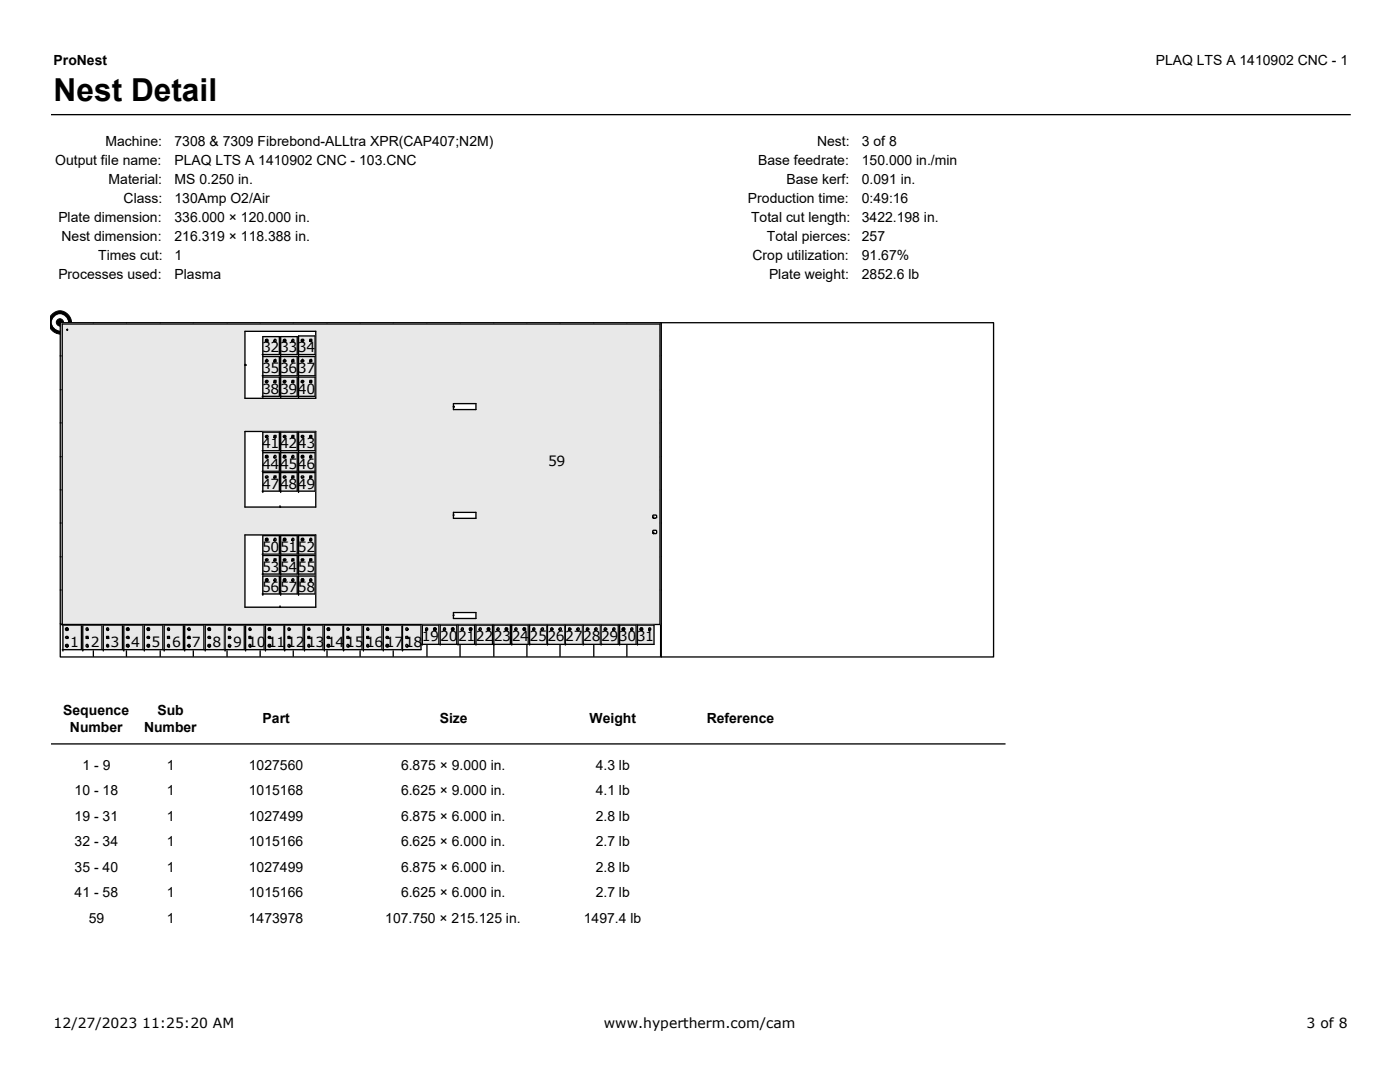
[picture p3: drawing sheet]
<svg xmlns="http://www.w3.org/2000/svg" width="279mm" height="216mm" viewBox="0 0 279 216" stroke-linecap="round" stroke-linejoin="round" font-family="sans-serif">
<path d="M10.2 22.9h259.4" fill="none" stroke="#000" stroke-width=".26"/>
<g fill="#000" stroke="#000" stroke-width=".2">
<path d="M10.4 62.7a2.28 2.28 0 0 1 3.2 0 2.28 2.28 0 0 1 0 3.2 2.28 2.28 0 0 1-3.2 0l-.3-.5v-2.2z" fill-rule="evenodd"/>
<circle cx="12" cy="64.3" r=".72"/>
</g>
<circle cx="12" cy="64.3" r="1.5" fill="#fff" stroke="#fff" stroke-width=".2"/>
<path d="M12 64.4h186.3v66.7h-186.3z" fill-rule="evenodd" fill="#fff" stroke="#000" stroke-width=".26"/>
<g fill="none" stroke="#000" stroke-width=".26">
<path d="M12 71h.3M12 77.8h.3M13.3 65.7l.2 .1zM13.5 65.7l-.2 .1h.2M13.5 65.8h.1M18.6 64.5v.2M25.2 64.5v.2M32 64.5v.2M38.6 64.5v.2M45.3 64.5v.2M48.9 72.9v-.2l.2 .2M48.9 72.9h.1"/>
<path d="M48.9 66.1h14.1v13.4h-14.1zM51.9 64.5v.2M52.3 79.1h3.5v-3.9h-3.4v4.1M52.3 70.7h3.5v-3.5h-3.4v3.8M52.3 75h3.5v-3.9h-3.4v4M53 67.8l.2-.1a.28 .28 0 0 1 .3 .3 .28 .28 0 0 1-.4 .2zM53.1 75.9l.4 .1-.3 .4-.2-.2zM53.1 76.3h.1M53.1 72.2h.1M53.1 68.1h.1M53.2 76.2h-.2l.1 .1M53.2 71.9l-.2 .2 .1 .1"/>
<path d="M53.2 68l-.2 .1h.1M54.7 76.3h.1M54.7 71.8l.3-.1 .1 .1v.4h-.4zM54.7 72.2h.1M54.7 68.1h.1M54.8 76.2l-.1 .1M54.8 71.9h-.1v.3M54.8 68l-.1 .1M55.9 79.1h3.4v-3.9h-3.3v4.1M55.9 70.7h3.4v-3.5h-3.3v3.8M55.9 75h3.4v-3.9h-3.3v4M56.7 75.9l.4 .1-.3 .4-.3-.2z"/>
<path d="M56.7 76.3h.1M56.7 72.2h.1M56.7 67.7h.1a.28 .28 0 0 1 .3 .3 .28 .28 0 0 1-.4 .2l-.2-.1zM56.7 68.1h.1M56.8 76.2h-.3l.2 .1M56.8 71.9l-.3 .2 .2 .1M56.8 68l-.3 .1h.2M58.3 76.3h.1M58.3 71.8l.2-.1 .2 .5h-.4zM58.3 72.2h.1M58.3 68.1h.1M58.4 76.2l-.1 .1"/>
<path d="M58.4 71.9h-.1v.3M58.4 68l-.1 .1M58.5 64.5v.2M59.5 70.7h3.4v-3.7h-3.3v4M59.5 75h3.4v-3.9h-3.3v4M59.5 79.1h3.4v-3.9h-3.3v4.1M60.1 76l.4-.1 .1 .3-.2 .2zM60.1 67.8l.4-.1 .1 .3-.2 .2zM60.2 76.3h.1M60.2 72.2h.1M60.2 68.1h.1M60.4 76.2l-.3 .1h.1"/>
<path d="M60.4 71.9l-.3 .2 .1 .1M60.4 68l-.2 .1M61.8 76.3h.2M61.8 71.8l.3-.1 .1 .1v.4h-.4zM61.8 72.2h.2M61.8 68.1h.2M62 76.2l-.2 .1M62 71.9h-.2v.3M62 68l-.2 .1M65.3 64.5v.2M71.9 64.5v.2M78.5 64.5v.2"/>
<path d="M85.2 64.5v.2M91.8 64.5v.2M98.6 64.5v.2M105.2 64.5v.2M111.8 64.5v.2M118.5 64.5v.2M125.1 64.5v.2M131.7 71h.1M131.7 77.8h.1M131.8 64.5v66.5M132 64.4v66.7M12 84.4h.3"/>
<path d="M12 91.1h.3M12 97.7h.3M48.9 86.1h14.1v15.1h-14.1zM52.3 89.9h3.5v-3.7h-3.4v4M52.3 94h3.5v-3.7h-3.4v3.9M52.3 98h3.5v-3.7h-3.4v4M53.1 86.9l.4 .1-.3 .4-.2-.2zM53.1 87.3h.1M53.1 90.9h.1a.28 .28 0 0 1 .3 .3 .28 .28 0 0 1-.4 .2l-.1-.1zM53.1 91.3v.1M53.1 95l.4 .1-.1 .3-.4-.2zM53.1 95.4h.1"/>
<path d="M53.2 87.2h-.2l.1 .1M53.2 91.1l-.2 .2h.1M53.2 95.2h-.2l.1 .2M54.7 87.3h.1M54.7 91.3l.1 .1M54.7 95.4h.1M54.8 87.2l-.1 .1M54.8 91.1l-.1 .2M54.8 95.2l-.1 .2M55.9 89.9h3.4v-3.7h-3.3v4M55.9 94h3.4v-3.7h-3.3v3.9M55.9 98h3.4v-3.7h-3.3v4"/>
<path d="M56.7 86.9l.4 .1-.3 .4-.3-.2zM56.7 87.3h.1M56.7 90.9h.1a.28 .28 0 0 1 .3 .3 .28 .28 0 0 1-.4 .2l-.2-.1zM56.7 91.3v.1M56.7 95l.4 .1-.2 .3-.4-.2zM56.7 95.4h.1M56.8 87.2h-.3l.2 .1M56.8 91.1l-.3 .2h.2M56.8 95.2h-.3l.2 .2M58.3 87.3h.1M58.3 91.3l.1 .1M58.3 95.4h.1"/>
<path d="M58.4 87.2l-.1 .1M58.4 91.1l-.1 .2M58.4 95.2l-.1 .2M59.5 89.9h3.4v-3.7h-3.3v4M59.5 94h3.4v-3.7h-3.3v3.9M59.5 98h3.4v-3.7h-3.3v4M60.1 87l.4-.1 .1 .3-.2 .2zM60.2 87.3h.1M60.2 90.9h.2a.28 .28 0 0 1 .2 .3 .28 .28 0 0 1-.4 .2l-.1-.1zM60.2 91.3v.1M60.2 95l.4 .1-.1 .3-.4-.2zM60.2 95.4h.1"/>
<path d="M60.4 87.2l-.2 .1M60.4 91.1l-.2 .2M60.4 95.2l-.2 .2M61.8 87.3h.2M61.8 91.3l.2 .1M61.8 95.4h.2M62 87.2l-.2 .1M62 91.1l-.2 .2M62 95.2l-.2 .2M90.5 81.2v-.1l.1 .1M90.5 81.2h.1M90.5 80.5h4.5v1.2h-4.5z"/>
<path d="M131.7 84.4h.1M131.7 91.1h.1M131.7 97.7h.1M12 104.4h.3M12 111.1h.3M12 117.7h.3M48.9 106.7h14.1v14.5h-14.1zM52.3 110.6h3.5v-3.7h-3.4v3.8M52.3 114.5h3.5v-3.7h-3.4v4M52.3 118.5h3.5v-3.6h-3.4v3.9M53 107.5l.2-.1a.28 .28 0 0 1 .3 .3 .28 .28 0 0 1-.4 .2zM53 111.6l.4-.1 .1 .3-.4 .1z"/>
<path d="M53 115.6l.2-.1a.28 .28 0 0 1 .3 .3 .28 .28 0 0 1-.4 .2zM53.1 107.8v.1M53.1 111.9h.1M53.1 115.9v.1M53.2 107.7l-.2 .1h.1M53.2 111.8l-.1-.2-.1 .2 .1 .1M53.2 115.7l-.2 .2h.1M54.7 107.8l.1 .1M54.7 111.9h.1M54.7 115.9l.1 .1M54.8 107.7l-.1 .1M54.8 111.8v-.2l-.1 .3"/>
<path d="M54.8 115.7l-.1 .2M55.9 100.9v.3M55.9 110.6h3.4v-3.7h-3.3v3.8M55.9 114.5h3.4v-3.7h-3.3v4M55.9 118.5h3.4v-3.6h-3.3v3.9M56.7 107.4h.1a.28 .28 0 0 1 .3 .3 .28 .28 0 0 1-.4 .2l-.2-.1zM56.7 107.8v.1M56.7 111.5l.4 .1-.2 .3-.4-.1zM56.7 111.9h.1M56.7 115.5h.1a.28 .28 0 0 1 .3 .3 .28 .28 0 0 1-.4 .2l-.2-.1zM56.7 115.9v.1M56.8 107.7l-.3 .1h.2"/>
<path d="M56.8 111.8l-.1-.2-.2 .2 .2 .1M56.8 115.7l-.3 .2h.2M58.3 107.8l.1 .1M58.3 111.9h.1M58.3 115.9l.1 .1M58.4 107.7l-.1 .1M58.4 111.8v-.2l-.1 .3M58.4 115.7l-.1 .2M59.5 110.6h3.4v-3.7h-3.3v3.8M59.5 114.5h3.4v-3.7h-3.3v4M59.5 118.5h3.4v-3.6h-3.3v3.9M60.1 107.5l.3-.1a.28 .28 0 0 1 .2 .3 .28 .28 0 0 1-.4 .2z"/>
<path d="M60.1 111.6l.4-.1 .1 .3-.4 .1zM60.1 115.6l.3-.1a.28 .28 0 0 1 .2 .3 .28 .28 0 0 1-.4 .2zM60.2 107.8v.1M60.2 111.9h.1M60.2 115.9v.1M60.4 107.7l-.2 .1M60.4 111.8l-.2-.2v.3M60.4 115.7l-.2 .2M61.8 107.8l.2 .1M61.8 111.9h.2M61.8 115.9l.2 .1M62 107.7l-.2 .1"/>
<path d="M62 111.8v-.2l-.2 .3M62 115.7l-.2 .2M90.5 102.8h.1M90.5 102.2h4.5v1.2h-4.5zM130.4 102.8h.5l.1 .1a.41 .41 0 0 1-.3 .5 .41 .41 0 0 1-.4-.5zM130.4 103.3v.1M130.4 105.8h.5l.1 .1a.45 .45 0 0 1-.2 .6 .45 .45 0 0 1-.5-.2zM130.4 106.5h.1M130.5 103.2l-.1 .1M130.5 106.2h-.1v.3M131.7 104.4h.1M131.7 111.1h.1"/>
<path d="M131.7 117.7h.1M12 124.5h.3M12.3 124.6h119.4v-59.9h-119.3v60M12.4 129.6h3.9v-4.9h-3.7v5.2M13.2 125.3h.1a.28 .28 0 0 1 .3 .3 .28 .28 0 0 1-.4 .2l-.1-.1zM13.2 128.6h.1a.28 .28 0 0 1 .3 .3 .28 .28 0 0 1-.4 .2l-.1-.1zM13.3 125.5l.2 .3v-.1M13.3 127.3l.2 .1M13.3 128.8v.3l.2-.1M13.5 125.7h.1M13.5 129h.1M13.6 127.3l-.1 .1"/>
<path d="M16.5 129.6h.1M16.5 129.6h3.8v-4.9h-3.8v5.2M17.4 125.5v.3l.2-.1M17.4 127.3l.2 .1M17.4 128.8v.3l.2-.1M17.6 125.7h.1M17.6 127.3v.1M17.6 129h.1M18.6 129.8v1.2M20.5 129.6h3.9v-4.9h-3.8v5.2M21.3 125.4l.1-.1 .3 .1-.2 .4-.2-.1zM21.3 128.7l.1-.1 .3 .1-.2 .4-.2-.1z"/>
<path d="M21.5 125.5h-.1l.1 .3 .2-.1M21.5 127.3l-.1 .1h.3M21.5 128.8l-.1 .2 .1 .1 .2-.1M21.7 125.7h.1M21.7 127.3v.1M21.7 129h.1M24.6 129.6h3.9v-4.9h-3.8v5.2M25.2 128.7l.3-.1a.28 .28 0 0 1 .3 .3 .28 .28 0 0 1-.4 .2zM25.2 129.8v1.2M25.4 125.3h.1a.28 .28 0 0 1 .3 .3 .28 .28 0 0 1-.4 .2l-.2-.1zM25.5 125.5l.1 .3v-.1M25.5 127.3l.1 .1"/>
<path d="M25.5 128.8l.1 .3v-.1M25.6 125.7h.2M25.6 129h.2M25.8 127.3l-.2 .1M28.7 129.6h3.8v-4.9h-3.7v5.2M29.5 125.3h.1a.28 .28 0 0 1 .3 .3 .28 .28 0 0 1-.4 .2l-.2-.1zM29.5 128.6h.1a.28 .28 0 0 1 .3 .3 .28 .28 0 0 1-.4 .2l-.2-.1zM29.6 125.5l.1 .3v-.1M29.6 127.3l.1 .1M29.6 128.8v.3l.1-.1M29.7 125.7h.1M29.7 127.3v.1"/>
<path d="M29.7 129h.1M32 129.8v1.2M32.6 129.6h4v-4.9h-3.8v5.2M33.7 125.5v.3l.1-.1M33.7 127.3l.1 .1M33.7 128.8v.3l.1-.1M33.8 125.7h.1M33.8 127.3v.1M33.8 129h.1M36.7 129.6h4v-4.9h-3.8v5.2M37.5 127h.4v.4h-.4l-.1-.1zM37.7 125.5l.1 .3 .1-.1"/>
<path d="M37.7 127.3v.1h.2M37.7 128.8l.1 .3 .1-.1M37.9 125.7h.1M37.9 127.3v.1M37.9 129h.1M38.6 129.8v1.2M40.8 129.6h4v-4.9h-3.8v5.2M41.5 125.4l.2-.1a.28 .28 0 0 1 .3 .3 .28 .28 0 0 1-.4 .2zM41.5 128.7l.2-.1a.28 .28 0 0 1 .3 .3 .28 .28 0 0 1-.4 .2zM41.7 125.5l.2 .3v-.1M41.7 127.3l.2 .1M41.7 128.8v.3l.2-.1"/>
<path d="M41.9 125.7h.1M41.9 129h.1M42 127.3l-.1 .1M44.9 129.6h.1M44.9 129.6h3.9v-4.9h-3.9v5.2M45.3 129.8v1.2M45.7 125.3l.4 .2-.3 .3-.2-.1zM45.7 128.6l.4 .2-.3 .3-.2-.1zM45.8 125.5v.3l.2-.1M45.8 127.3l.2 .1M45.8 128.8v.3l.2-.1M46 125.7h.1"/>
<path d="M46 127.3v.1M46 129h.1M48.9 129.6h3.8v-4.9h-3.7v5.2M49.9 125.5l-.1 .2 .1 .1 .2-.1M49.9 127.3l-.1 .1h.3M49.9 128.8l-.1 .2 .1 .1 .2-.1M50.1 125.7h.1M50.1 127.3v.1M50.1 129h.1M51.9 129.8v1.2M52.8 129.6h3.9v-4.9h-3.7v5.2M53.5 125.4l.3-.1a.28 .28 0 0 1 .2 .3 .28 .28 0 0 1-.4 .2z"/>
<path d="M53.6 128.6h.2a.28 .28 0 0 1 .2 .3 .28 .28 0 0 1-.4 .2l-.1-.1zM53.8 125.5l.1 .2M53.8 127.3l.1 .1M53.8 128.8l.1 .3v-.1M53.9 125.7h.1M53.9 129h.1M54 127.3l-.1 .1M55.9 120.9v.3M56.8 129.6h.1M56.8 129.6h3.7v-4.9h-3.7v5.2M57.5 125.4l.2-.1 .3 .2-.4 .3zM57.6 128.6l.4 .2-.3 .3-.2-.1z"/>
<path d="M57.7 125.5l.2 .2M57.7 127.3l.2 .1M57.7 128.8v.3l.2-.1M57.9 125.7h.1M57.9 127.3v.1M57.9 129h.1M58.5 129.8v1.2M60.6 129.6h3.9v-4.9h-3.7v5.2M61.4 125.4l.2-.1 .2 .1-.1 .4-.3-.1zM61.6 128.6l.2 .1-.1 .4-.3-.1zM61.7 125.5l-.1 .2h.2M61.7 127.3l-.1 .1h.2"/>
<path d="M61.7 128.8l-.1 .2 .1 .1 .1-.1M61.8 125.7h.1M61.8 127.3v.1M61.8 129h.1M64.6 129.6h3.8v-4.9h-3.7v5.2M65.3 129.8v1.2M65.4 125.3h.1a.28 .28 0 0 1 .3 .3 .28 .28 0 0 1-.4 .2l-.1-.1zM65.4 128.6h.1a.28 .28 0 0 1 .3 .3 .28 .28 0 0 1-.4 .2l-.1-.1zM65.5 125.5l.2 .2M65.5 127.3l.2 .1M65.5 128.8l.2 .3v-.1M65.7 125.7h.1"/>
<path d="M65.7 129h.1M65.8 127.3l-.1 .1M68.6 129.6h.1M68.6 129.6h3.7v-4.9h-3.7v5.2M69.2 125.4l.3-.1 .3 .2-.4 .3zM69.2 128.7l.3-.1 .3 .2-.4 .3zM69.5 125.5l.1 .2M69.5 127.3l.1 .1M69.5 128.8v.3l.1-.1M69.6 125.7h.1M69.6 127.3v.1M69.6 129h.1"/>
<path d="M71.9 129.8v1.2M72.4 129.6h3.8v-4.9h-3.7v5.2M73.2 128.7l.1-.1 .3 .1-.1 .4-.3-.1zM73.5 125.5l-.2 .2h.3M73.5 127.3l-.2 .1h.3M73.5 128.8l-.2 .2 .2 .1 .1-.1M73.6 125.7h.1M73.6 127.3v.1M73.6 129h.1M76.4 129.6h3.8v-4.9h-3.7v5.2M77.2 125.3h.1a.28 .28 0 0 1 .2 .3 .28 .28 0 0 1-.3 .2l-.2-.1zM77.2 128.6h.1a.28 .28 0 0 1 .2 .3 .28 .28 0 0 1-.3 .2l-.2-.1z"/>
<path d="M77.3 125.5l.1 .2M77.3 127.3l.1 .1M77.3 128.8l.1 .3v-.1M77.4 125.7h.1M77.4 129h.1M77.5 127.3l-.1 .1M78.5 129.8v1.2M80.3 129.6h.1M80.3 129.6h3.7v-4.9h-3.7v5.2M81.1 125.3l.4 .2-.3 .3-.2-.1zM81.1 128.6l.4 .2-.3 .3-.2-.1zM81.2 125.5l.2 .2"/>
<path d="M81.2 127.3l.2 .1M81.2 128.8v.3l.2-.1M81.4 125.7h.1M81.4 127.3v.1M81.4 129h.1M84.2 128.6h3.4v-3.9h-3.3v4M84.9 125.7l.2 .1M85.1 125.5l-.2 .2M85.2 128.6v2.4M86.7 125.3h.1a.28 .28 0 0 1 .3 .3 .28 .28 0 0 1-.4 .2l-.2-.1zM86.7 125.7v.1M86.8 125.5l-.3 .2h.2"/>
<path d="M87.7 128.6h3.5v-3.9h-3.3v4M88.5 125.7l.1 .1M88.6 125.5l-.1 .2M90.2 125.3h.2a.28 .28 0 0 1 .2 .3 .28 .28 0 0 1-.4 .2l-.1-.1zM90.2 125.7v.1M90.4 125.5l-.2 .2M90.5 122.8h.1M90.5 122.2h4.5v1.2h-4.5zM91.3 128.6h3.4v-3.9h-3.3v4M91.8 128.6v2.4M92.1 125.7l.1 .1M92.2 125.5l-.1 .2"/>
<path d="M93.7 125.4l.2-.1a.28 .28 0 0 1 .3 .3 .28 .28 0 0 1-.4 .2zM93.8 125.7v.1M93.9 125.5l-.1 .2M94.9 128.6h3.4v-3.9h-3.3v4M95.6 125.7l.2 .1M95.8 125.5l-.2 .2M97.4 125.3h.1a.28 .28 0 0 1 .3 .3 .28 .28 0 0 1-.4 .2l-.2-.1zM97.4 125.7v.1M97.5 125.5l-.1 .2M98.6 124.6v6.4M98.6 124.7h3.3v3.9h-3.5M99.2 125.7l.1 .1"/>
<path d="M99.3 125.5l-.1 .2M100.9 125.3h.2a.28 .28 0 0 1 .2 .3 .28 .28 0 0 1-.4 .2l-.1-.1zM100.9 125.7v.1M101.1 125.5l-.2 .2M102.1 128.6h.1M102.1 128.6h3.3v-3.9h-3.3v4M102.8 125.7l.1 .1M102.9 125.5l-.1 .2M104.5 125.3h.1a.28 .28 0 0 1 .3 .3 .28 .28 0 0 1-.4 .2l-.1-.1zM104.5 125.7v.1M104.6 125.5l-.1 .2M105.2 128.6v2.4"/>
<path d="M105.7 128.6h.1M105.7 128.6h3.4v-3.9h-3.4v4M106.3 125.7l.2 .1M106.5 125.5l-.2 .2M108.1 125.7v.1M108.2 125.5l-.1 .2M109.3 128.6h.1M109.3 128.6h3.4v-3.9h-3.4v4M109.9 125.7l.1 .1M110 125.5l-.1 .2M111.6 125.7v.1M111.8 125.5l-.2 .2"/>
<path d="M111.8 128.6v2.4M112.8 128.6h.1M112.8 128.6h3.5v-3.9h-3.5v4M113.5 125.7l.1 .1M113.7 125.5h-.2v.2M115.2 125.7v.1M115.3 125.5l-.1 .2M116.4 128.6h.1M116.4 128.6h3.4v-3.9h-3.4v4M117 125.7l.2 .1M117.3 125.5h-.3v.2M118.5 128.6v2.4"/>
<path d="M118.8 125.7v.1M118.9 125.5l-.1 .2M120 128.6h.1M120 128.6h3.4v-3.9h-3.4v4M120.6 125.7l.1 .1M120.9 125.5h-.3v.2M122.3 125.7v.1M122.5 125.5l-.2 .2M123.5 128.6h3.5v-3.9h-3.3v4M124.3 125.3h.1a.28 .28 0 0 1 .3 .3 .28 .28 0 0 1-.4 .2l-.1-.1zM124.3 125.7v.1M124.4 125.5h-.2l.1 .2"/>
<path d="M125.1 128.6v2.4M125.9 125.7l.1 .1M126 125.5l-.1 .2M127.1 128.6h3.4v-3.9h-3.3v4M127.9 125.3h.1a.28 .28 0 0 1 .3 .3 .28 .28 0 0 1-.4 .2l-.2-.1zM127.9 125.7v.1M128 125.5h-.3l.2 .2M129.5 125.7l.1 .1M129.6 125.5l-.1 .2M131.7 124.5h.1M10.2 148.4h190.5"/>
<circle cx="53.2" cy="72" r=".28"/>
<circle cx="54.9" cy="76.1" r=".25"/>
<circle cx="54.9" cy="67.9" r=".25"/>
<circle cx="56.8" cy="72" r=".28"/>
<circle cx="58.5" cy="67.9" r=".25"/>
<circle cx="58.5" cy="76.1" r=".25"/>
<circle cx="60.4" cy="72" r=".28"/>
<circle cx="62" cy="67.9" r=".25"/>
<circle cx="62" cy="76.1" r=".25"/>
<circle cx="54.9" cy="95.2" r=".23"/>
<circle cx="54.9" cy="91.1" r=".25"/>
<circle cx="54.9" cy="87.1" r=".25"/>
<circle cx="58.4" cy="95.2" r=".23"/>
<circle cx="58.5" cy="87.1" r=".25"/>
<circle cx="58.5" cy="91.1" r=".25"/>
<circle cx="62" cy="95.2" r=".23"/>
<circle cx="62" cy="87.1" r=".25"/>
<circle cx="62" cy="91.1" r=".25"/>
<circle cx="54.9" cy="111.7" r=".23"/>
<circle cx="54.9" cy="107.6" r=".25"/>
<circle cx="54.9" cy="115.7" r=".25"/>
<circle cx="58.4" cy="111.7" r=".23"/>
<circle cx="58.5" cy="107.6" r=".25"/>
<circle cx="58.5" cy="115.7" r=".25"/>
<circle cx="62" cy="111.7" r=".23"/>
<circle cx="62" cy="115.7" r=".25"/>
<circle cx="62" cy="107.6" r=".25"/>
<circle cx="13.3" cy="127.2" r=".25"/>
<circle cx="17.4" cy="128.8" r=".23"/>
<circle cx="17.4" cy="127.2" r=".23"/>
<circle cx="17.4" cy="125.5" r=".23"/>
<circle cx="21.5" cy="127.2" r=".23"/>
<circle cx="25.5" cy="127.2" r=".25"/>
<circle cx="29.6" cy="127.2" r=".25"/>
<circle cx="33.7" cy="128.8" r=".23"/>
<circle cx="33.7" cy="127.2" r=".23"/>
<circle cx="33.7" cy="125.5" r=".23"/>
<circle cx="37.7" cy="128.8" r=".28"/>
<circle cx="37.7" cy="125.5" r=".28"/>
<circle cx="41.7" cy="127.2" r=".25"/>
<circle cx="45.8" cy="127.2" r=".25"/>
<circle cx="49.9" cy="127.2" r=".23"/>
<circle cx="49.9" cy="128.8" r=".23"/>
<circle cx="49.9" cy="125.5" r=".23"/>
<circle cx="53.7" cy="127.2" r=".25"/>
<circle cx="57.7" cy="127.2" r=".25"/>
<circle cx="61.7" cy="127.2" r=".23"/>
<circle cx="65.5" cy="127.2" r=".25"/>
<circle cx="69.5" cy="127.2" r=".25"/>
<circle cx="73.4" cy="127.2" r=".23"/>
<circle cx="73.4" cy="125.5" r=".23"/>
<circle cx="77.3" cy="127.2" r=".25"/>
<circle cx="81.2" cy="127.2" r=".25"/>
<circle cx="85.1" cy="125.5" r=".25"/>
<circle cx="88.7" cy="125.5" r=".25"/>
<circle cx="92.3" cy="125.5" r=".25"/>
<circle cx="95.8" cy="125.5" r=".25"/>
<circle cx="99.4" cy="125.5" r=".25"/>
<circle cx="103" cy="125.5" r=".25"/>
<circle cx="106.5" cy="125.5" r=".25"/>
<circle cx="108.3" cy="125.5" r=".25"/>
<circle cx="110.1" cy="125.5" r=".25"/>
<circle cx="111.8" cy="125.5" r=".25"/>
<circle cx="113.7" cy="125.5" r=".25"/>
<circle cx="115.4" cy="125.5" r=".25"/>
<circle cx="117.2" cy="125.5" r=".25"/>
<circle cx="119" cy="125.5" r=".25"/>
<circle cx="120.8" cy="125.5" r=".25"/>
<circle cx="122.5" cy="125.5" r=".25"/>
<circle cx="126.1" cy="125.5" r=".25"/>
<circle cx="129.7" cy="125.5" r=".25"/>
</g>
<g fill="#e8e8e8" stroke="#e8e8e8" stroke-width=".26">
<path d="M13.2 125.3l-.1 .2a.28 .28 0 0 0 .3 .3 .28 .28 0 0 0 .2-.4zM13.1 127.2a.25 .25 0 0 0 .5 0 .25 .25 0 0 0-.5 0zM13.2 128.6l-.1 .2a.28 .28 0 0 0 .3 .3 .28 .28 0 0 0 .2-.4zM12.6 124.7h3.7v4.9h-3.7z" fill-rule="evenodd"/>
<path d="M17.2 125.5a.23 .23 0 0 0 .4 0 .23 .23 0 0 0-.4 0zM17.2 127.2a.23 .23 0 0 0 .4 0 .23 .23 0 0 0-.4 0zM17.2 128.8a.23 .23 0 0 0 .4 0 .23 .23 0 0 0-.4 0zM16.5 124.7h3.8v4.9h-3.8z" fill-rule="evenodd"/>
<path d="M21.4 125.3l-.1 .4 .2 .1 .2-.4zM21.3 127.2a.23 .23 0 0 0 .4 0 .23 .23 0 0 0-.4 0zM21.4 128.6l-.1 .4 .2 .1 .2-.4zM20.6 124.7h3.8v4.9h-3.8z" fill-rule="evenodd"/>
<path d="M25.4 125.3l-.2 .2a.28 .28 0 0 0 .4 .3 .28 .28 0 0 0 .2-.4zM25.2 127.2a.25 .25 0 0 0 .5 0 .25 .25 0 0 0-.5 0zM25.4 128.6l-.2 .2a.28 .28 0 0 0 .4 .3 .28 .28 0 0 0 .2-.4zM24.7 124.7h3.8v4.9h-3.8z" fill-rule="evenodd"/>
<path d="M29.5 125.3l-.2 .2a.28 .28 0 0 0 .4 .3 .28 .28 0 0 0 .2-.4zM29.3 127.2a.25 .25 0 0 0 .5 0 .25 .25 0 0 0-.5 0zM29.5 128.6l-.2 .2a.28 .28 0 0 0 .4 .3 .28 .28 0 0 0 .2-.4zM28.8 124.7h3.7v4.9h-3.7z" fill-rule="evenodd"/>
<path d="M33.4 125.5a.25 .25 0 0 0 .5 0 .25 .25 0 0 0-.5 0zM33.4 127.2a.25 .25 0 0 0 .5 0 .25 .25 0 0 0-.5 0zM33.4 128.8a.25 .25 0 0 0 .5 0 .25 .25 0 0 0-.5 0zM32.8 124.7h3.8v4.9h-3.8z" fill-rule="evenodd"/>
<path d="M37.4 125.5a.3 .3 0 0 0 .6 0 .3 .3 0 0 0-.6 0zM37.5 127l-.1 .3 .1 .1h.4v-.4zM37.4 128.8a.3 .3 0 0 0 .6 0 .3 .3 0 0 0-.6 0zM36.9 124.7h3.8v4.9h-3.8z" fill-rule="evenodd"/>
<path d="M41.6 125.3l-.1 .2a.28 .28 0 0 0 .3 .3 .28 .28 0 0 0 .2-.4zM41.5 127.2a.25 .25 0 0 0 .5 0 .25 .25 0 0 0-.5 0zM41.6 128.6l-.1 .2a.28 .28 0 0 0 .3 .3 .28 .28 0 0 0 .2-.4zM41 124.7h3.8v4.9h-3.8z" fill-rule="evenodd"/>
<path d="M45.7 125.3l-.1 .4 .2 .1 .3-.3zM45.6 127.2a.25 .25 0 0 0 .5 0 .25 .25 0 0 0-.5 0zM45.7 128.6l-.1 .4 .2 .1 .3-.3zM44.9 124.7h3.9v4.9h-3.9z" fill-rule="evenodd"/>
<path d="M49.7 125.5a.23 .23 0 0 0 .4 0 .23 .23 0 0 0-.4 0zM49.7 127.2a.23 .23 0 0 0 .4 0 .23 .23 0 0 0-.4 0zM49.7 128.8a.23 .23 0 0 0 .4 0 .23 .23 0 0 0-.4 0zM49 124.7h3.7v4.9h-3.7z" fill-rule="evenodd"/>
<path d="M53.6 125.3l-.1 .2a.28 .28 0 0 0 .4 .3 .28 .28 0 0 0 .1-.4zM53.5 127.2a.25 .25 0 0 0 .5 0 .25 .25 0 0 0-.5 0zM53.6 128.6l-.1 .2a.28 .28 0 0 0 .4 .3 .28 .28 0 0 0 .1-.4zM53 124.7h3.7v4.9h-3.7z" fill-rule="evenodd"/>
<path d="M57.6 125.3l-.1 .4 .2 .1 .3-.3zM57.5 127.2a.25 .25 0 0 0 .5 0 .25 .25 0 0 0-.5 0zM57.6 128.6l-.1 .4 .2 .1 .3-.3zM56.8 124.7h3.7v4.9h-3.7z" fill-rule="evenodd"/>
<path d="M61.6 125.3l-.2 .4 .3 .1 .1-.4zM61.4 127.2a.25 .25 0 0 0 .5 0 .25 .25 0 0 0-.5 0zM61.6 128.6l-.2 .4 .3 .1 .1-.4zM60.8 124.7h3.7v4.9h-3.7z" fill-rule="evenodd"/>
<path d="M65.4 125.3l-.1 .2a.28 .28 0 0 0 .3 .3 .28 .28 0 0 0 .2-.4zM65.3 127.2a.25 .25 0 0 0 .5 0 .25 .25 0 0 0-.5 0zM65.4 128.6l-.1 .2a.28 .28 0 0 0 .3 .3 .28 .28 0 0 0 .2-.4zM64.7 124.7h3.7v4.9h-3.7z" fill-rule="evenodd"/>
<path d="M69.4 125.3l-.2 .4 .3 .1 .3-.3zM69.2 127.2a.25 .25 0 0 0 .5 0 .25 .25 0 0 0-.5 0zM69.4 128.6l-.2 .4 .3 .1 .3-.3zM68.6 124.7h3.7v4.9h-3.7z" fill-rule="evenodd"/>
<path d="M73.2 125.5a.25 .25 0 0 0 .5 0 .25 .25 0 0 0-.5 0zM73.2 127.2a.25 .25 0 0 0 .5 0 .25 .25 0 0 0-.5 0zM73.3 128.6l-.1 .4 .3 .1 .1-.4zM72.5 124.7h3.7v4.9h-3.7z" fill-rule="evenodd"/>
<path d="M77.2 125.3l-.2 .2a.28 .28 0 0 0 .4 .3 .28 .28 0 0 0 .1-.4zM77 127.2a.25 .25 0 0 0 .5 0 .25 .25 0 0 0-.5 0zM77.2 128.6l-.2 .2a.28 .28 0 0 0 .4 .3 .28 .28 0 0 0 .1-.4zM76.5 124.7h3.7v4.9h-3.7z" fill-rule="evenodd"/>
<path d="M81.1 125.3l-.1 .4 .2 .1 .3-.3zM81 127.2a.25 .25 0 0 0 .5 0 .25 .25 0 0 0-.5 0zM81.1 128.6l-.1 .4 .2 .1 .3-.3zM80.3 124.7h3.7v4.9h-3.7z" fill-rule="evenodd"/>
<path d="M13.3 65.7l.2 .1zM48.9 66.1v13.4h14.1v-13.4zM90.5 80.5v1.2h4.5v-1.2zM48.9 86.1v15.1h14.1v-15.1zM90.5 102.2v1.2h4.5v-1.2zM130.4 102.8l-.1 .1a.41 .41 0 0 0 .4 .5 .41 .41 0 0 0 .3-.5l-.1-.1zM130.4 105.8l-.1 .1a.45 .45 0 0 0 .2 .6 .45 .45 0 0 0 .5-.2l-.1-.5zM90.5 122.2v1.2h4.5v-1.2zM48.9 106.7v14.5h14.1v-14.5zM12.4 64.7h119.3v59.9h-119.3z" fill-rule="evenodd"/>
<path d="M86.7 125.3l-.2 .2a.28 .28 0 0 0 .4 .3 .28 .28 0 0 0 .2-.4zM84.9 125.5a.25 .25 0 0 0 .5 0 .25 .25 0 0 0-.5 0zM84.3 124.7h3.3v3.9h-3.3z" fill-rule="evenodd"/>
<path d="M90.2 125.3l-.1 .2a.28 .28 0 0 0 .3 .3 .28 .28 0 0 0 .2-.4zM88.5 125.5a.25 .25 0 0 0 .5 0 .25 .25 0 0 0-.5 0zM87.9 124.7h3.3v3.9h-3.3z" fill-rule="evenodd"/>
<path d="M93.8 125.3l-.1 .2a.28 .28 0 0 0 .3 .3 .28 .28 0 0 0 .2-.4zM92 125.5a.25 .25 0 0 0 .5 0 .25 .25 0 0 0-.5 0zM91.4 124.7h3.3v3.9h-3.3z" fill-rule="evenodd"/>
<path d="M97.4 125.3l-.2 .2a.28 .28 0 0 0 .4 .3 .28 .28 0 0 0 .2-.4zM95.6 125.5a.25 .25 0 0 0 .5 0 .25 .25 0 0 0-.5 0zM95 124.7h3.3v3.9h-3.3z" fill-rule="evenodd"/>
<path d="M100.9 125.3l-.1 .2a.28 .28 0 0 0 .3 .3 .28 .28 0 0 0 .2-.4zM99.2 125.5a.25 .25 0 0 0 .5 0 .25 .25 0 0 0-.5 0zM98.6 124.7h3.3v3.9h-3.3z" fill-rule="evenodd"/>
<path d="M104.5 125.3l-.1 .2a.28 .28 0 0 0 .3 .3 .28 .28 0 0 0 .2-.4zM102.7 125.5a.25 .25 0 0 0 .5 0 .25 .25 0 0 0-.5 0zM102.1 124.7h3.3v3.9h-3.3z" fill-rule="evenodd"/>
<path d="M108 125.5a.25 .25 0 0 0 .5 0 .25 .25 0 0 0-.5 0zM106.3 125.5a.25 .25 0 0 0 .5 0 .25 .25 0 0 0-.5 0zM105.7 124.7h3.4v3.9h-3.4z" fill-rule="evenodd"/>
<path d="M111.6 125.5a.25 .25 0 0 0 .5 0 .25 .25 0 0 0-.5 0zM109.9 125.5a.25 .25 0 0 0 .5 0 .25 .25 0 0 0-.5 0zM109.3 124.7h3.4v3.9h-3.4z" fill-rule="evenodd"/>
<path d="M115.1 125.5a.25 .25 0 0 0 .5 0 .25 .25 0 0 0-.5 0zM113.4 125.5a.25 .25 0 0 0 .5 0 .25 .25 0 0 0-.5 0zM112.8 124.7h3.5v3.9h-3.5z" fill-rule="evenodd"/>
<path d="M118.7 125.5a.25 .25 0 0 0 .5 0 .25 .25 0 0 0-.5 0zM117 125.5a.25 .25 0 0 0 .5 0 .25 .25 0 0 0-.5 0zM116.4 124.7h3.4v3.9h-3.4z" fill-rule="evenodd"/>
<path d="M122.3 125.5a.25 .25 0 0 0 .5 0 .25 .25 0 0 0-.5 0zM120.6 125.5a.25 .25 0 0 0 .5 0 .25 .25 0 0 0-.5 0zM120 124.7h3.4v3.9h-3.4z" fill-rule="evenodd"/>
<path d="M125.8 125.5a.25 .25 0 0 0 .5 0 .25 .25 0 0 0-.5 0zM124.3 125.3l-.1 .2a.28 .28 0 0 0 .3 .3 .28 .28 0 0 0 .2-.4zM123.7 124.7h3.3v3.9h-3.3z" fill-rule="evenodd"/>
<path d="M129.4 125.5a.25 .25 0 0 0 .5 0 .25 .25 0 0 0-.5 0zM127.9 125.3l-.2 .2a.28 .28 0 0 0 .4 .3 .28 .28 0 0 0 .2-.4zM127.2 124.7h3.3v3.9h-3.3z" fill-rule="evenodd"/>
<path d="M61.8 76.1a.25 .25 0 0 0 .5 0 .25 .25 0 0 0-.5 0zM60.2 75.9l-.1 .3 .3 .2 .2-.4zM59.6 75.2h3.3v3.9h-3.3z" fill-rule="evenodd"/>
<path d="M58.2 76.1a.25 .25 0 0 0 .5 0 .25 .25 0 0 0-.5 0zM56.7 75.9l-.2 .3 .3 .2 .3-.4zM56 75.2h3.3v3.9h-3.3z" fill-rule="evenodd"/>
<path d="M54.6 76.1a.25 .25 0 0 0 .5 0 .25 .25 0 0 0-.5 0zM53.1 75.9l-.1 .3 .2 .2 .3-.4zM52.4 75.2h3.4v3.9h-3.4z" fill-rule="evenodd"/>
<path d="M61.8 71.8v.4h.4v-.4l-.1-.1zM60.1 72a.3 .3 0 0 0 .6 0 .3 .3 0 0 0-.6 0zM59.6 71.1h3.3v3.9h-3.3z" fill-rule="evenodd"/>
<path d="M58.3 71.8v.4h.4l-.2-.5zM56.5 72a.3 .3 0 0 0 .6 0 .3 .3 0 0 0-.6 0zM56 71.1h3.3v3.9h-3.3z" fill-rule="evenodd"/>
<path d="M54.7 71.8v.4h.4v-.4l-.1-.1zM53 72a.28 .28 0 0 0 .5 0 .28 .28 0 0 0-.5 0zM52.4 71.1h3.4v3.9h-3.4z" fill-rule="evenodd"/>
<path d="M61.8 67.9a.25 .25 0 0 0 .5 0 .25 .25 0 0 0-.5 0zM60.1 67.8l.3 .4 .2-.2-.1-.3zM59.6 67h3.3v3.7h-3.3z" fill-rule="evenodd"/>
<path d="M58.2 67.9a.25 .25 0 0 0 .5 0 .25 .25 0 0 0-.5 0zM56.7 67.7l-.2 .3a.28 .28 0 0 0 .4 .2 .28 .28 0 0 0 .2-.4zM56 67.2h3.3v3.5h-3.3z" fill-rule="evenodd"/>
<path d="M54.6 67.9a.25 .25 0 0 0 .5 0 .25 .25 0 0 0-.5 0zM53 67.8v.2a.28 .28 0 0 0 .3 .2 .28 .28 0 0 0 .2-.4l-.1-.1zM52.4 67.2h3.4v3.5h-3.4z" fill-rule="evenodd"/>
<path d="M61.8 87.1a.25 .25 0 0 0 .5 0 .25 .25 0 0 0-.5 0zM60.2 86.9l-.1 .3 .3 .2 .2-.4zM59.6 86.2h3.3v3.7h-3.3z" fill-rule="evenodd"/>
<path d="M58.2 87.1a.25 .25 0 0 0 .5 0 .25 .25 0 0 0-.5 0zM56.7 86.9l-.2 .3 .3 .2 .3-.4zM56 86.2h3.3v3.7h-3.3z" fill-rule="evenodd"/>
<path d="M54.6 87.1a.25 .25 0 0 0 .5 0 .25 .25 0 0 0-.5 0zM53.1 86.9l-.1 .3 .2 .2 .3-.4zM52.4 86.2h3.4v3.7h-3.4z" fill-rule="evenodd"/>
<path d="M61.8 91.1a.25 .25 0 0 0 .5 0 .25 .25 0 0 0-.5 0zM60.2 90.9l-.1 .2a.28 .28 0 0 0 .4 .3 .28 .28 0 0 0 .1-.4zM59.6 90.3h3.3v3.7h-3.3z" fill-rule="evenodd"/>
<path d="M58.2 91.1a.25 .25 0 0 0 .5 0 .25 .25 0 0 0-.5 0zM56.7 90.9l-.2 .2a.28 .28 0 0 0 .4 .3 .28 .28 0 0 0 .2-.4zM56 90.3h3.3v3.7h-3.3z" fill-rule="evenodd"/>
<path d="M54.6 91.1a.25 .25 0 0 0 .5 0 .25 .25 0 0 0-.5 0zM53.1 90.9l-.1 .2a.28 .28 0 0 0 .3 .3 .28 .28 0 0 0 .2-.4zM52.4 90.3h3.4v3.7h-3.4z" fill-rule="evenodd"/>
<path d="M61.8 95.2a.23 .23 0 0 0 .4 0 .23 .23 0 0 0-.4 0zM60.2 95l-.1 .2 .4 .2 .1-.3zM59.6 94.3h3.3v3.7h-3.3z" fill-rule="evenodd"/>
<path d="M58.2 95.2a.25 .25 0 0 0 .5 0 .25 .25 0 0 0-.5 0zM56.7 95l-.2 .2 .4 .2 .2-.3zM56 94.3h3.3v3.7h-3.3z" fill-rule="evenodd"/>
<path d="M54.6 95.2a.25 .25 0 0 0 .5 0 .25 .25 0 0 0-.5 0zM53.1 95l-.1 .2 .4 .2 .1-.3zM52.4 94.3h3.4v3.7h-3.4z" fill-rule="evenodd"/>
<path d="M61.8 107.6a.25 .25 0 0 0 .5 0 .25 .25 0 0 0-.5 0zM60.2 107.4l-.1 .3a.28 .28 0 0 0 .4 .2 .28 .28 0 0 0 .1-.4zM59.6 106.9h3.3v3.7h-3.3z" fill-rule="evenodd"/>
<path d="M58.2 107.6a.25 .25 0 0 0 .5 0 .25 .25 0 0 0-.5 0zM56.7 107.4l-.2 .3a.28 .28 0 0 0 .4 .2 .28 .28 0 0 0 .2-.4zM56 106.9h3.3v3.7h-3.3z" fill-rule="evenodd"/>
<path d="M54.6 107.6a.25 .25 0 0 0 .5 0 .25 .25 0 0 0-.5 0zM53.1 107.4l-.1 .3a.28 .28 0 0 0 .3 .2 .28 .28 0 0 0 .2-.4zM52.4 106.9h3.4v3.7h-3.4z" fill-rule="evenodd"/>
<path d="M61.8 111.7a.23 .23 0 0 0 .4 0 .23 .23 0 0 0-.4 0zM60.1 111.6l.1 .3 .4-.1-.1-.3zM59.6 110.8h3.3v3.7h-3.3z" fill-rule="evenodd"/>
<path d="M58.2 111.7a.25 .25 0 0 0 .5 0 .25 .25 0 0 0-.5 0zM56.7 111.5l-.2 .3 .4 .1 .2-.3zM56 110.8h3.3v3.7h-3.3z" fill-rule="evenodd"/>
<path d="M54.6 111.7a.25 .25 0 0 0 .5 0 .25 .25 0 0 0-.5 0zM53 111.6l.1 .3 .4-.1-.1-.3zM52.4 110.8h3.4v3.7h-3.4z" fill-rule="evenodd"/>
<path d="M61.8 115.7a.25 .25 0 0 0 .5 0 .25 .25 0 0 0-.5 0zM60.2 115.5l-.1 .2a.28 .28 0 0 0 .4 .3 .28 .28 0 0 0 .1-.4zM59.6 114.9h3.3v3.6h-3.3z" fill-rule="evenodd"/>
<path d="M58.2 115.7a.25 .25 0 0 0 .5 0 .25 .25 0 0 0-.5 0zM56.7 115.5l-.2 .2a.28 .28 0 0 0 .4 .3 .28 .28 0 0 0 .2-.4zM56 114.9h3.3v3.6h-3.3z" fill-rule="evenodd"/>
<path d="M54.6 115.7a.25 .25 0 0 0 .5 0 .25 .25 0 0 0-.5 0zM53.1 115.5l-.1 .2a.28 .28 0 0 0 .3 .3 .28 .28 0 0 0 .2-.4zM52.4 114.9h3.4v3.6h-3.4z" fill-rule="evenodd"/>
</g>
<text font-size="6.3" x="10.7" y="20.1">Nest Detail</text>
<g font-size="2.8">
<text x="10.7" y="13.1">ProNest</text>
<text x="230.7" y="13.1">PLAQ LTS A 1410902 CNC - 1</text>
<text x="21.1" y="29">Machine:</text>
<text x="34.8" y="29">7308 &amp; 7309 Fibrebond-ALLtra XPR(CAP407;N2M)</text>
<text x="163.1" y="29">Nest:</text>
<text x="172" y="29">3 of 8</text>
<text x="11" y="32.8">Output file name:</text>
<text x="34.8" y="32.9">PLAQ LTS A 1410902 CNC - 103.CNC</text>
<text x="151.3" y="32.9">Base feedrate:</text>
<text x="172" y="32.9">150.000 in./min</text>
<text x="21.7" y="36.7">Material:</text>
<text x="24.7" y="40.5">Class:</text>
<text x="34.8" y="36.7">MS 0.250 in.</text>
<text x="34.8" y="40.5">130Amp O2/Air</text>
<text x="149.3" y="40.5">Production time:</text>
<text x="157" y="36.7">Base kerf:</text>
<text x="172" y="36.7">0.091 in.</text>
<text x="172" y="40.5">0:49:16</text>
<text x="11.6" y="44.3">Plate dimension:</text>
<text x="34.8" y="44.3">336.000 × 120.000 in.</text>
<text x="149.9" y="44.3">Total cut length:</text>
<text x="172" y="44.3">3422.198 in.</text>
<text x="12.3" y="48.1">Nest dimension:</text>
<text x="19.6" y="51.8">Times cut:</text>
<text x="34.8" y="48.1">216.319 × 118.388 in.</text>
<text x="34.8" y="51.9">1</text>
<text x="150.2" y="51.9">Crop utilization:</text>
<text x="153" y="48.1">Total pierces:</text>
<text x="172" y="48.1">257</text>
<text x="172" y="51.9">91.67%</text>
<text x="11.6" y="55.7">Processes used:</text>
<text x="34.8" y="55.7">Plasma</text>
<text x="153.5" y="55.7">Plate weight:</text>
<text x="172" y="55.7">2852.6 lb</text>
<text x="52.3" y="70.3">32</text>
<text x="55.9" y="70.3">33</text>
<text x="59.5" y="70.3">34</text>
<text x="52.3" y="74.4">35</text>
<text x="55.9" y="74.4">36</text>
<text x="59.5" y="74.4">37</text>
<text x="52.3" y="78.6">38</text>
<text x="55.9" y="78.6">39</text>
<text x="59.5" y="78.6">40</text>
<text x="52.3" y="89.4">41</text>
<text x="55.9" y="89.4">42</text>
<text x="59.5" y="89.4">43</text>
<text x="52.3" y="93.5">44</text>
<text x="55.9" y="93.5">45</text>
<text x="59.5" y="93.5">46</text>
<text x="109.4" y="92.9">59</text>
<text x="52.3" y="97.5">47</text>
<text x="55.9" y="97.5">48</text>
<text x="59.5" y="97.5">49</text>
<text x="52.3" y="110.1">50</text>
<text x="55.9" y="110.1">51</text>
<text x="59.5" y="110.1">52</text>
<text x="52.3" y="114.1">53</text>
<text x="52.3" y="118">56</text>
<text x="55.9" y="114.1">54</text>
<text x="55.9" y="118">57</text>
<text x="59.5" y="114.1">55</text>
<text x="59.5" y="118">58</text>
<text x="14" y="129">1</text>
<text x="18.1" y="129">2</text>
<text x="22.1" y="129">3</text>
<text x="26.2" y="129">4</text>
<text x="30.3" y="129">5</text>
<text x="34.4" y="129">6</text>
<text x="38.3" y="129">7</text>
<text x="42.4" y="129">8</text>
<text x="46.5" y="129">9</text>
<text x="49.5" y="129">10</text>
<text x="53.5" y="129">11</text>
<text x="57.3" y="129">12</text>
<text x="61.3" y="129">13</text>
<text x="65.3" y="129">14</text>
<text x="69.1" y="129">15</text>
<text x="73.1" y="129">16</text>
<text x="77" y="129">17</text>
<text x="80.9" y="129">18</text>
<text x="84.2" y="128">19</text>
<text x="87.9" y="128">20</text>
<text x="91.4" y="128">21</text>
<text x="95" y="128">22</text>
<text x="98.6" y="128">23</text>
<text x="102.1" y="128">24</text>
<text x="105.7" y="128">25</text>
<text x="109.3" y="128">26</text>
<text x="112.8" y="128">27</text>
<text x="116.4" y="128">28</text>
<text x="120" y="128">29</text>
<text x="123.5" y="128">30</text>
<text x="127.1" y="128">31</text>
<text x="12.6" y="142.6">Sequence</text>
<text x="31.4" y="142.6">Sub</text>
<text x="14" y="146">Number</text>
<text x="28.7" y="146">Number</text>
<text x="52.4" y="144.3">Part</text>
<text x="87.8" y="144.3">Size</text>
<text x="117.7" y="144.3">Weight</text>
<text x="141" y="144.3">Reference</text>
<text x="16.5" y="153.6">1 - 9</text>
<text x="33.3" y="153.6">1</text>
<text x="49.7" y="153.6">1027560</text>
<text x="80" y="153.6">6.875 × 9.000 in.</text>
<text x="118.9" y="153.6">4.3 lb</text>
<text x="14.9" y="158.7">10 - 18</text>
<text x="33.3" y="158.7">1</text>
<text x="49.7" y="158.7">1015168</text>
<text x="80" y="158.7">6.625 × 9.000 in.</text>
<text x="118.9" y="158.7">4.1 lb</text>
<text x="14.9" y="163.8">19 - 31</text>
<text x="33.3" y="163.8">1</text>
<text x="49.7" y="163.8">1027499</text>
<text x="80" y="163.8">6.875 × 6.000 in.</text>
<text x="118.9" y="163.8">2.8 lb</text>
<text x="14.9" y="168.8">32 - 34</text>
<text x="14.9" y="173.9">35 - 40</text>
<text x="33.3" y="168.8">1</text>
<text x="33.3" y="173.9">1</text>
<text x="49.7" y="168.8">1015166</text>
<text x="49.7" y="173.9">1027499</text>
<text x="80" y="168.8">6.625 × 6.000 in.</text>
<text x="80" y="173.9">6.875 × 6.000 in.</text>
<text x="118.9" y="168.8">2.7 lb</text>
<text x="118.9" y="173.9">2.8 lb</text>
<text x="14.9" y="179">41 - 58</text>
<text x="33.3" y="179">1</text>
<text x="49.7" y="179">1015166</text>
<text x="80" y="179">6.625 × 6.000 in.</text>
<text x="118.9" y="179">2.7 lb</text>
<text x="17.7" y="184.1">59</text>
<text x="33.3" y="184.1">1</text>
<text x="49.7" y="184.1">1473978</text>
<text x="76.9" y="184.1">107.750 × 215.125 in.</text>
<text x="116.5" y="184.1">1497.4 lb</text>
<text x="10.7" y="205.2">12/27/2023 11:25:20 AM</text>
<text x="120.5" y="205.2">www.hypertherm.com/cam</text>
<text x="260.8" y="205.2">3 of 8</text>
</g>
</svg>
